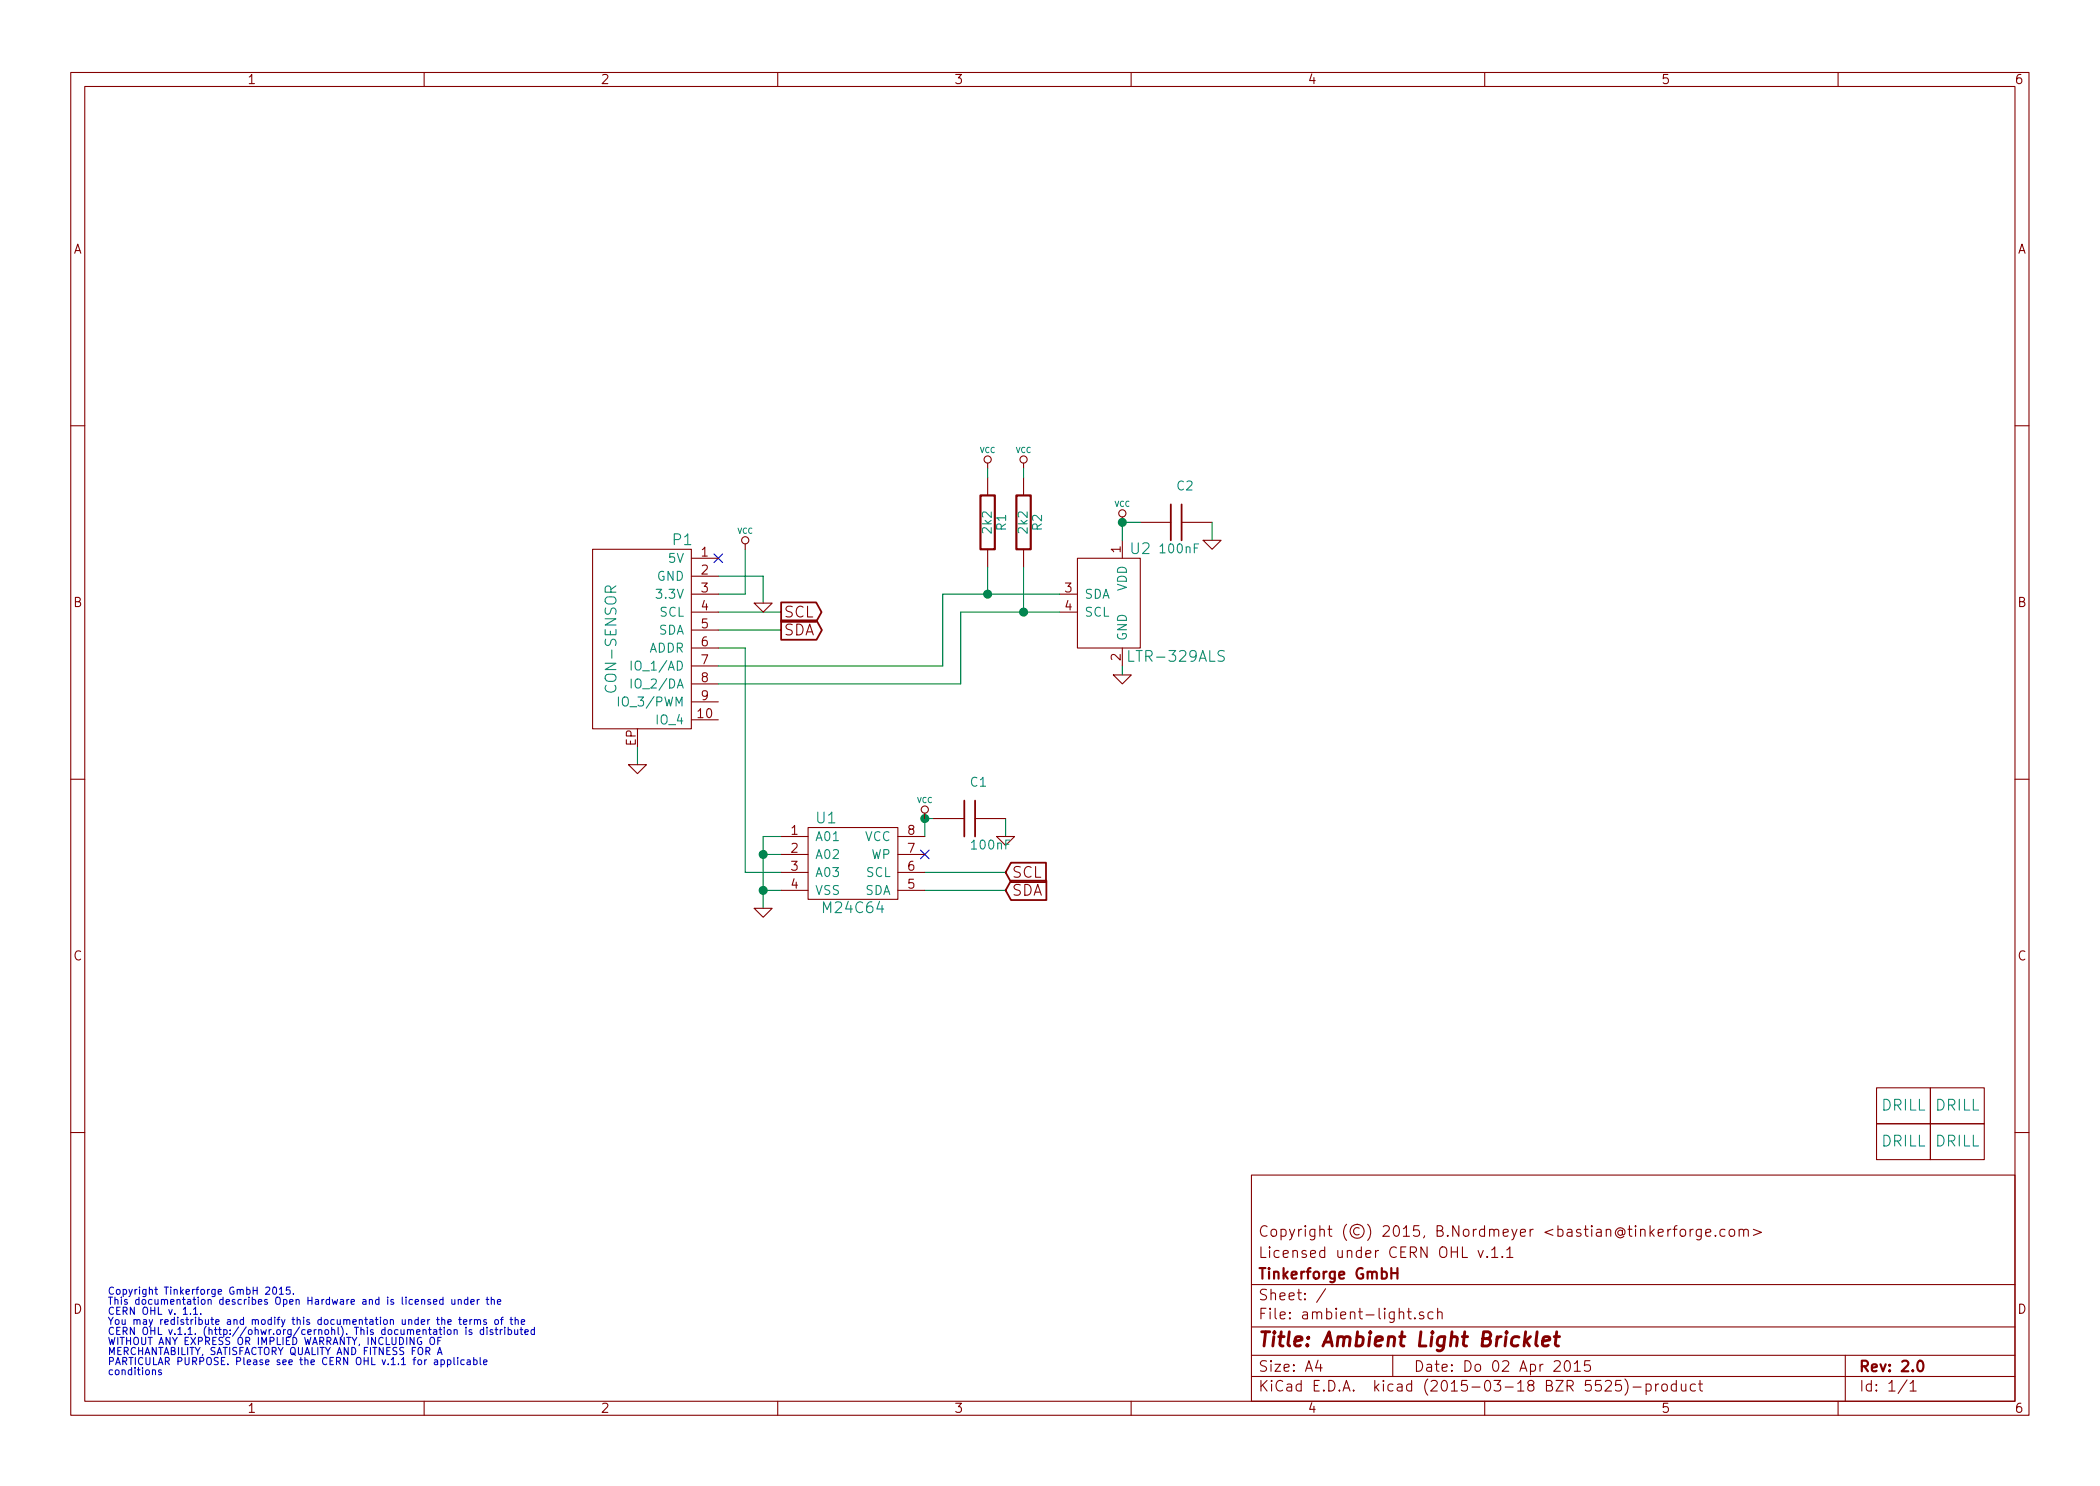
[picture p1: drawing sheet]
<svg xmlns="http://www.w3.org/2000/svg" width="297mm" height="210mm" viewBox="0 0 297 210" stroke-linecap="round" stroke-linejoin="round" font-family="sans-serif">
<g fill="none" stroke="#840000" stroke-width=".15">
<path d="M10 10.3h277v189.9h-277zM12 12.2h273v186.1h-273zM60 10.3v1.9M110 10.3v1.9M160 10.3v1.9M210 10.3v1.9M260 10.3v1.9M10 60.2h2M83.8 77.7h14v25.4h-14zM97.8 79h3.8M105.4 77v.7M139.7 65.5v.8"/>
<path d="M139.7 67.6v2.5M139.7 77.7v2.6M144.8 65.5v.8M144.8 67.6v2.5M144.8 77.7v2.6M152.4 79h8.9v12.7h-8.9zM158.7 73.1v.8M158.7 76.4v2.6M161.3 73.9h4.3M167.1 73.9h4.3M170.2 76.4h2.5l-1.3 1.3zM285 60.2h2"/>
<path d="M97.8 81.5h3.8M97.8 84.1h3.8M97.8 86.6h3.8M97.8 89.1h3.8M97.8 91.7h3.8M97.8 94.2h3.8M97.8 96.8h3.8M97.8 99.3h3.8M106.7 85.3h2.5l-1.3 1.3zM149.9 84.1h2.5M149.9 86.6h2.5M157.5 95.5h2.5l-1.3 1.3z"/>
<path d="M158.7 91.7v2.5M10 110.3h2M88.9 108.2h2.5l-1.2 1.3zM97.8 101.8h3.8M110.5 118.4h3.8M114.3 117.1h12.7v10.1h-12.7zM127 118.4h3.8M130.8 115.1v.7M132.1 115.8h4.3M137.9 115.8h4.3M141 118.4h2.5l-1.3 1.2zM285 110.3h2"/>
<path d="M106.7 128.5h2.5l-1.3 1.3zM110.5 120.9h3.8M110.5 123.4h3.8M110.5 126h3.8M127 120.9h3.8M127 123.4h3.8M127 126h3.8M265.4 159h7.6v5.1h-7.6zM265.4 153.9h7.6v5.1h-7.6zM273 153.9h7.7v5.1h-7.7zM273 159h7.7v5.1h-7.7zM10 160.2h2"/>
<path d="M177 166.3h108v32h-108zM209.1 176.9l.3 1 .4-1M210.4 177.8v.1l-.1-.1h.1v.1M211 176.9l.4-.5v1.5M211 177.9h.9M212.5 177.8h.1l-.1 .1-.1-.1h.1v.1M213.1 176.9l.5-.5v1.5M213.1 177.9h.9M236.3 173.9l-.2 .1-.2 .2M236.7 173.9h.5M237.2 173.4l-.3 .1v.2v1.2M237.7 174.1a.41 .41 0 0 1 .7 .1v.4a.41 .41 0 0 1-.4 .3 .41 .41 0 0 1-.4-.3z"/>
<path d="M239.1 173.9v1M239.5 173.9l-.3 .1-.1 .2M240.6 173.9v1.3a.39 .39 0 0 1-.6 .2M240.6 174l-.4-.1-.3 .3 .1 .6 .2 .1 .4-.1M241.3 174.4l.7-.1-.1-.3-.4-.1-.2 .2 .1 .7 .1 .1 .4-.1M242.6 174.8h.1l-.1 .1v-.1v.1M244 174l-.4-.1-.3 .3 .1 .6 .2 .1 .4-.1M244.7 174.1a.41 .41 0 0 1 .7 .1v.4a.41 .41 0 0 1-.4 .3 .41 .41 0 0 1-.4-.3zM246 174.1a.38 .38 0 0 1 .6 0v.8M246 173.9v1M246.6 174.1a.36 .36 0 0 1 .4-.2 .36 .36 0 0 1 .3 .2v.8M248 173.9l1.1 .5-1.1 .4"/>
<path d="M285 160.2h2M60 198.3v1.9M110 198.3v1.9M160 198.3v1.9M177 194.8h108M177 191.8h108M177 187.8h108M177 181.8h108M186.4 192.5l-.3 1h.9M186.8 193v1M187.5 182.3l-1.3 2M197 191.8v3"/>
<path d="M199.1 185.6h.5M199.3 185.1v1.3l.2 .2h.1M200.1 186.5h.1l-.1 .1v-.1v.1M201.3 185.7a.37 .37 0 0 0-.5 .1v.1a.54 .54 0 0 0 .5 .3l.1 .1-.1 .2-.1 .1-.4-.1M202.7 185.7l-.4-.1-.3 .3 .1 .6 .2 .1 .4-.1M203.4 185.7a.38 .38 0 0 1 .6 .1v.8M203.4 185.1v1.5M210 198.3v1.9M221.4 192.7a.35 .35 0 0 1 .4-.2 .35 .35 0 0 1 .2 .3 .77 .77 0 0 1-.4 1.2 .9 .9 0 0 1-.2-1.3zM222.7 193l.4-.5v1.5M222.7 194h.8M224.9 192.5h-.7l-.1 .7a.62 .62 0 0 1 .7 0l.2 .2-.1 .5-.2 .1h-.4l-.2-.1"/>
<path d="M227.1 195.5l.2-.2 .5 .1a.37 .37 0 0 1 .1 .6l-.9 .8h.9M229.3 195.3h-.7l-.1 .7a.62 .62 0 0 1 .7 0l.2 .2-.1 .5-.2 .1h-.4l-.2-.1M229.8 195.1a1.71 1.71 0 0 1 0 2.3M231 196.3h1.1M232.8 195.9a.48 .48 0 0 1 .7 .1l.1 .1-.1 .6a.48 .48 0 0 1-.7 0M232.8 195.8v1.5M234.2 195.8v1M234.6 195.8l-.3 .1-.1 .2M235.1 196a.41 .41 0 0 1 .7 .1v.4a.41 .41 0 0 1-.4 .3 .41 .41 0 0 1-.3-.3zM237.1 195.9l-.4-.1-.3 .3 .1 .6 .2 .1 .4-.1M237.1 195.3v1.5M237.8 195.8l.1 .9a.4 .4 0 0 0 .6 0"/>
<path d="M238.5 195.8v1M239.8 195.9l-.4-.1-.3 .3 .1 .6 .2 .1 .4-.1M240.3 195.8h.5M240.5 195.3v1.3l.2 .2h.1M260 198.3v1.9M261 191.8v6.5M269.7 195.2l-1.2 2M270.2 195.8l.4-.5v1.5M270.2 196.8h.8"/>
<circle cx="105.4" cy="76.4" r=".51"/>
<circle cx="139.7" cy="65" r=".51"/>
<circle cx="144.8" cy="65" r=".51"/>
<circle cx="158.8" cy="72.6" r=".51"/>
<circle cx="130.8" cy="114.5" r=".51"/>
</g>
<path d="M138.7 70.1h2v7.6h-2zM143.8 70.1h2v7.6h-2zM197.7 179.4v1.5M196.8 180.1h.9M271.3 192.7a.35 .35 0 0 1 .4-.2 .35 .35 0 0 1 .3 .3 .77 .77 0 0 1-.4 1.2 .9 .9 0 0 1-.3-1.3z" fill="none" stroke="#840000" stroke-width=".3"/>
<path d="M217.4 188.4l-.2 1.8 .3 .2M218.2 189.8l1-.2v-.4l-.6-.1-.3 .3-.1 .8v.1l.2 .1 .6-.1M219.8 189.1h.8M220.2 188.4l-.2 1.8 .1 .1 .3 .1" fill="none" stroke="#840000" stroke-width=".41"/>
<g fill="none" stroke="#0000c2" stroke-width=".15">
<path d="M22.8 193.9l-.2-.1-.2 .2 .1 .1 .3 .1v.3h-.4M27.4 185.3l.3-.3v1M28.4 185.9v.1M37.6 182.2l.4-.1 .1 .1 .1 .2-.7 .7h.7M38.7 182.2l.2-.1a.59 .59 0 0 1-.1 1 .71 .71 0 0 1-.1-.9zM39.5 182.4l.3-.3v1M41 182.1h-.5v.5l.1-.1h.4v.5l-.1 .1-.4-.1M41.5 183v.1M60.9 189.3h.4a.67 .67 0 0 1-.1 .9h-.3a.78 .78 0 0 1 0-.9zM61.3 184.2l.5-.1-.1-.2h-.3l-.1 .1 .1 .5h.3M61.9 191.7l.3-1.1 .3 1.1M61.9 189.7h.4"/>
<path d="M62 191.4h.5M62.4 192.5l.3-.1 .2 .2-.1 .4h-.4M62.4 192.4v1M62.4 189.2h-.5v1M62.5 186.8l.1-.1 .3 .1v.6M62.5 186.4v1M62.7 183.9h-.3l-.2 .2 .1 .4h.4M62.7 183.5v1.1M63.3 192.5l.3-.1 .2 .2-.1 .4h-.4M63.3 192.4v1M63.3 187.1l.5-.1v-.2l-.3-.1-.2 .2 .1 .4h.4M63.3 188.2l.3-.1 .2 .2v.3l-.2 .2h-.3v-.2z"/>
<path d="M63.9 183.9v.6l.3 .1 .1-.2M64.2 192.1v.8l.1 .2M64.2 188.2l.2-.1 .2 .1 .1 .6M64.2 188.1v.7M64.3 183.9v.7M64.7 192.1v.1M64.7 192.4v.7M64.8 184l.1-.1h.3l.1 .7M64.8 183.9v.7M64.9 186.7h.4M65 186.4v.8l.3 .2M65.6 187.1l.4-.1v-.2l-.3-.1-.1 .2v.4h.4"/>
<path d="M65.7 192.5l-.3-.1-.2 .2 .1 .4h.4M65.9 187.8v.1M65.9 188.1v.7M66.1 192.5h.4v.6M66.2 183.9h-.3l-.2 .2 .1 .4h.4M66.2 183.5v1.1M66.5 186.7v.7M66.5 192.7h-.3l-.2 .2 .2 .2 .3-.1M66.6 184.2l.5-.1-.1-.2h-.3l-.1 .1v.5h.4M66.7 188.2l-.2-.1-.2 .2 .1 .1 .3 .1v.3h-.4M66.8 186.7l-.3 .1v.1M67 192.5l.3-.1 .2 .2-.1 .4h-.4"/>
<path d="M67 192.1v1M67.1 186.8l.1-.1 .3 .1v.6M67.1 186.7v.7M67.5 183.9v.7M67.5 186.9l.2-.2 .2 .1 .1 .6M67.8 183.9h-.2l-.1 .2M67.9 192.1v.8l.1 .2M68.4 188.2l-.3-.1-.2 .2 .1 .5h.4M68.4 192.8l.5-.1-.1-.2-.3-.1-.1 .2 .1 .4h.3M68.4 187.8v1M68.8 183.9h.3M68.8 186.8l-.3-.1-.1 .2 .1 .1 .3 .1v.2h-.4"/>
<path d="M68.9 187.8v.1M68.9 188.1v.7M68.9 183.5v.9l.2 .2M69.5 184l.1-.1h.3v.7M69.5 183.5v1.1M69.7 188.2l-.3-.1-.1 .2 .1 .1 .3 .1v.3h-.4M70 188.1h.4M70.1 186.8l.2-.1 .2 .2v.3l-.2 .2-.2-.1-.1-.1zM70.2 187.8v.9l.2 .1M70.4 184.2l.4-.1v-.2h-.3l-.1 .1v.5h.4M70.8 188.1v.7M70.8 186.7h.4"/>
<path d="M71 188.1l-.2 .1v.1M71.2 186.4l-.3 .1v.9M71.4 187.8v.1M71.4 188.1v.7M71.9 188.2l.3-.1 .2 .2-.1 .5h-.4M71.9 187.8v1M72.1 186.7h.4M72.3 186.4v.8l.2 .2M72.8 188.1v.7h.3l.1-.1M72.9 186.8l.1-.1 .3 .1v.6M72.9 186.4v1M73.2 188.1v.7"/>
<path d="M73.6 188.1h.3M73.7 187.8v.9l.2 .1M73.7 187.1l.5-.1v-.2l-.3-.1-.2 .2 .1 .4h.4M74.2 188.5l.5-.1v-.2l-.3-.1-.2 .2 .1 .5h.4M75.6 188.2l-.3-.1-.2 .2 .1 .5h.4M75.6 187.8v1"/>
</g>
<path d="M101 78.4l1.2 1.2M102.2 78.4l-1.2 1.2M130.2 120.3l1.2 1.2M131.4 120.3l-1.2 1.2" fill="none" stroke="#000084" stroke-width=".15"/>
<g fill="none" stroke="#008400" stroke-width=".15">
<path d="M105.4 77.7v6.4h-3.8M139.7 66.3v1.3M144.8 66.3v1.3M161.3 73.9h-2.6v2.5M171.4 73.9v2.5M101.6 91.7h3.8v31.7h5.1M101.6 89.1h8.9M101.6 81.5h6.3v3.8M101.6 86.6h8.9M139.7 80.3v3.8M144.8 80.3v6.3M149.9 84.1h-16.6v10.1h-31.7"/>
<path d="M149.9 86.6h-14v10.2h-34.3M158.7 94.2v1.3M90.2 105.7v2.5M110.5 118.4h-2.6v10.1M132.1 115.8h-1.3v2.6M142.2 115.8v2.6M107.9 120.9h2.6M107.9 126h2.6M130.8 123.4h11.4M130.8 126h11.4"/>
</g>
<g fill="#008400" stroke="#008400" stroke-width=".25">
<circle cx="108" cy="126" r=".51"/>
<circle cx="108" cy="120.9" r=".51"/>
<circle cx="130.8" cy="115.8" r=".51"/>
<circle cx="158.8" cy="73.9" r=".51"/>
<circle cx="139.7" cy="84.1" r=".51"/>
<circle cx="144.8" cy="86.6" r=".51"/>
</g>
<path d="M165.6 71.4v5M167.1 71.4v5M110.5 87.8h5l.8 1.3-.8 1.4h-5zM110.5 85.2h4.9l.8 1.4-.8 1.4h-4.9zM136.4 113.3v5.1M137.9 113.3v5.1M143 124.6h5v2.7h-5l-.8-1.3zM143 122.1h5v2.7h-5l-.8-1.4z" fill="none" stroke="#840000" stroke-width=".25"/>
<path d="M87.5 98.6v1.3M89.3 93.5v1.3M89.3 96.1v1.3M173.2 92.1a.62 .62 0 0 0-.8 .1 .36 .36 0 0 0 .2 .6 .53 .53 0 0 1 .6 .3l-.1 .3a.62 .62 0 0 1-.8 .1" fill="none" stroke="#008484" stroke-width=".15"/>
<text font-size="2.8" fill="#840000" x="178" y="190.5">Title: Ambient Light Bricklet</text>
<g font-size="2.1" fill="#008484">
<text x="95.2" y="77.1">P1</text>
<text x="159.9" y="78.4">U2</text>
<text x="160.1" y="93.6">LTR-329ALS</text>
<text x="87.2" y="97.6" transform="rotate(-90 87.2 97.6)">CON-SENSOR</text>
<text x="115.5" y="116.5">U1</text>
<text x="116.6" y="129.2">M24C64</text>
<text x="266.1" y="157.1">DRILL</text>
<text x="273.7" y="157.1">DRILL</text>
<text x="266.1" y="162.2">DRILL</text>
<text x="273.7" y="162.2">DRILL</text>
</g>
<g font-size="2.1" fill="#840000">
<text x="110.9" y="89.9">SDA</text>
<text x="110.9" y="87.4">SCL</text>
<text x="143.2" y="124.2">SCL</text>
<text x="143.2" y="126.7">SDA</text>
<text x="178" y="178">Licensed under CERN OHL v.1.1</text>
<text x="178" y="175">Copyright (©) 2015, B.Nordmeyer &lt;bastian@tinkerforge.com&gt;</text>
<text x="178" y="184">Sheet: /</text>
<text x="178" y="181">Tinkerforge GmbH</text>
<text x="178" y="186.7">File: ambient-light.sch</text>
<text x="178" y="196.9">KiCad E.D.A. kicad (2015-03-18 BZR 5525)-product</text>
<text x="178" y="194.1">Size: A4</text>
<text x="200" y="194.1">Date: Do 02 Apr 2015</text>
<text x="263" y="194.1">Rev: 2.0</text>
<text x="263" y="196.9">Id: 1/1</text>
</g>
<g font-size="1.8" fill="#840000">
<text x="35" y="11.9">1</text>
<text x="85" y="11.9">2</text>
<text x="135" y="11.9">3</text>
<text x="185" y="11.9">4</text>
<text x="235" y="11.9">5</text>
<text x="285" y="11.9">6</text>
<text x="10.4" y="35.9">A</text>
<text x="285.4" y="35.9">A</text>
<text x="99.2" y="78.7">1</text>
<text x="99.2" y="81.3">2</text>
<text x="99.2" y="83.8">3</text>
<text x="150.6" y="83.8">3</text>
<text x="158.5" y="78.2" transform="rotate(-90 158.5 78.2)">1</text>
<text x="10.4" y="85.9">B</text>
<text x="99.2" y="86.4">4</text>
<text x="99.2" y="88.9">5</text>
<text x="150.6" y="86.4">4</text>
<text x="285.4" y="85.9">B</text>
<text x="99.2" y="91.4">6</text>
<text x="99.2" y="94">7</text>
<text x="158.5" y="93.4" transform="rotate(-90 158.5 93.4)">2</text>
<text x="98.7" y="101.6">10</text>
<text x="99.2" y="96.5">8</text>
<text x="99.2" y="99.1">9</text>
<text x="89.9" y="105.6" transform="rotate(-90 89.9 105.6)">EP</text>
<text x="111.9" y="118.1">1</text>
<text x="128.4" y="118.1">8</text>
<text x="111.9" y="120.6">2</text>
<text x="111.9" y="123.2">3</text>
<text x="111.9" y="125.7">4</text>
<text x="128.4" y="125.7">5</text>
<text x="128.4" y="123.2">6</text>
<text x="128.4" y="120.6">7</text>
<text x="10.4" y="135.9">C</text>
<text x="285.4" y="135.9">C</text>
<text x="10.4" y="185.9">D</text>
<text x="285.4" y="185.9">D</text>
<text x="35" y="199.9">1</text>
<text x="85" y="199.9">2</text>
<text x="135" y="199.9">3</text>
<text x="185" y="199.9">4</text>
<text x="235" y="199.9">5</text>
<text x="285" y="199.9">6</text>
</g>
<g font-size="1.8" fill="#008484">
<text x="166.5" y="69.4">C2</text>
<text x="140.3" y="75.4" transform="rotate(-90 140.3 75.4)">2k2</text>
<text x="142.3" y="75" transform="rotate(-90 142.3 75)">R1</text>
<text x="145.3" y="75.4" transform="rotate(-90 145.3 75.4)">2k2</text>
<text x="147.4" y="75" transform="rotate(-90 147.4 75)">R2</text>
<text x="92.8" y="82.2">GND</text>
<text x="94.6" y="79.6">5V</text>
<text x="159.4" y="83.7" transform="rotate(-90 159.4 83.7)">VDD</text>
<text x="164.2" y="78.3">100nF</text>
<text x="93" y="89.8">SDA</text>
<text x="93.1" y="84.7">3.3V</text>
<text x="93.2" y="87.2">SCL</text>
<text x="153.4" y="84.7">SDA</text>
<text x="153.4" y="87.2">SCL</text>
<text x="89.9" y="94.9">IO_1/AD</text>
<text x="91.7" y="92.3">ADDR</text>
<text x="159.4" y="90.7" transform="rotate(-90 159.4 90.7)">GND</text>
<text x="88.1" y="99.9">IO_3/PWM</text>
<text x="89.9" y="97.4">IO_2/DA</text>
<text x="92.9" y="102.5">IO_4</text>
<text x="137.3" y="111.3">C1</text>
<text x="115.3" y="119">A01</text>
<text x="122.3" y="119">VCC</text>
<text x="115.3" y="121.5">A02</text>
<text x="115.3" y="124.1">A03</text>
<text x="122.5" y="124.1">SCL</text>
<text x="123.1" y="121.5">WP</text>
<text x="137.6" y="120.2">100nF</text>
<text x="115.3" y="126.6">VSS</text>
<text x="122.3" y="126.6">SDA</text>
</g>
<g font-size="1.4" fill="#0000c2">
<text x="15.2" y="183.2">Copyright Tinkerforge GmbH 2015.</text>
<text x="15.2" y="184.6">This documentation describes Open Hardware and is licensed under the</text>
<text x="15.2" y="186">CERN OHL v. 1.1.</text>
<text x="15.2" y="187.4">You may redistribute and modify this documentation under the terms of the</text>
<text x="15.2" y="188.9">CERN OHL v.1.1. (http://ohwr.org/cernohl). This documentation is distributed</text>
<text x="15.2" y="190.3">WITHOUT ANY EXPRESS OR IMPLIED WARRANTY, INCLUDING OF</text>
<text x="15.2" y="191.7">MERCHANTABILITY, SATISFACTORY QUALITY AND FITNESS FOR A</text>
<text x="15.2" y="193.1">PARTICULAR PURPOSE. Please see the CERN OHL v.1.1 for applicable</text>
<text x="15.2" y="194.6">conditions</text>
</g>
<g font-size="1.1" fill="#008484">
<text x="138.6" y="64.1">VCC</text>
<text x="143.7" y="64.1">VCC</text>
<text x="157.6" y="71.7">VCC</text>
<text x="104.3" y="75.5">VCC</text>
<text x="129.7" y="113.6">VCC</text>
</g>
</svg>
